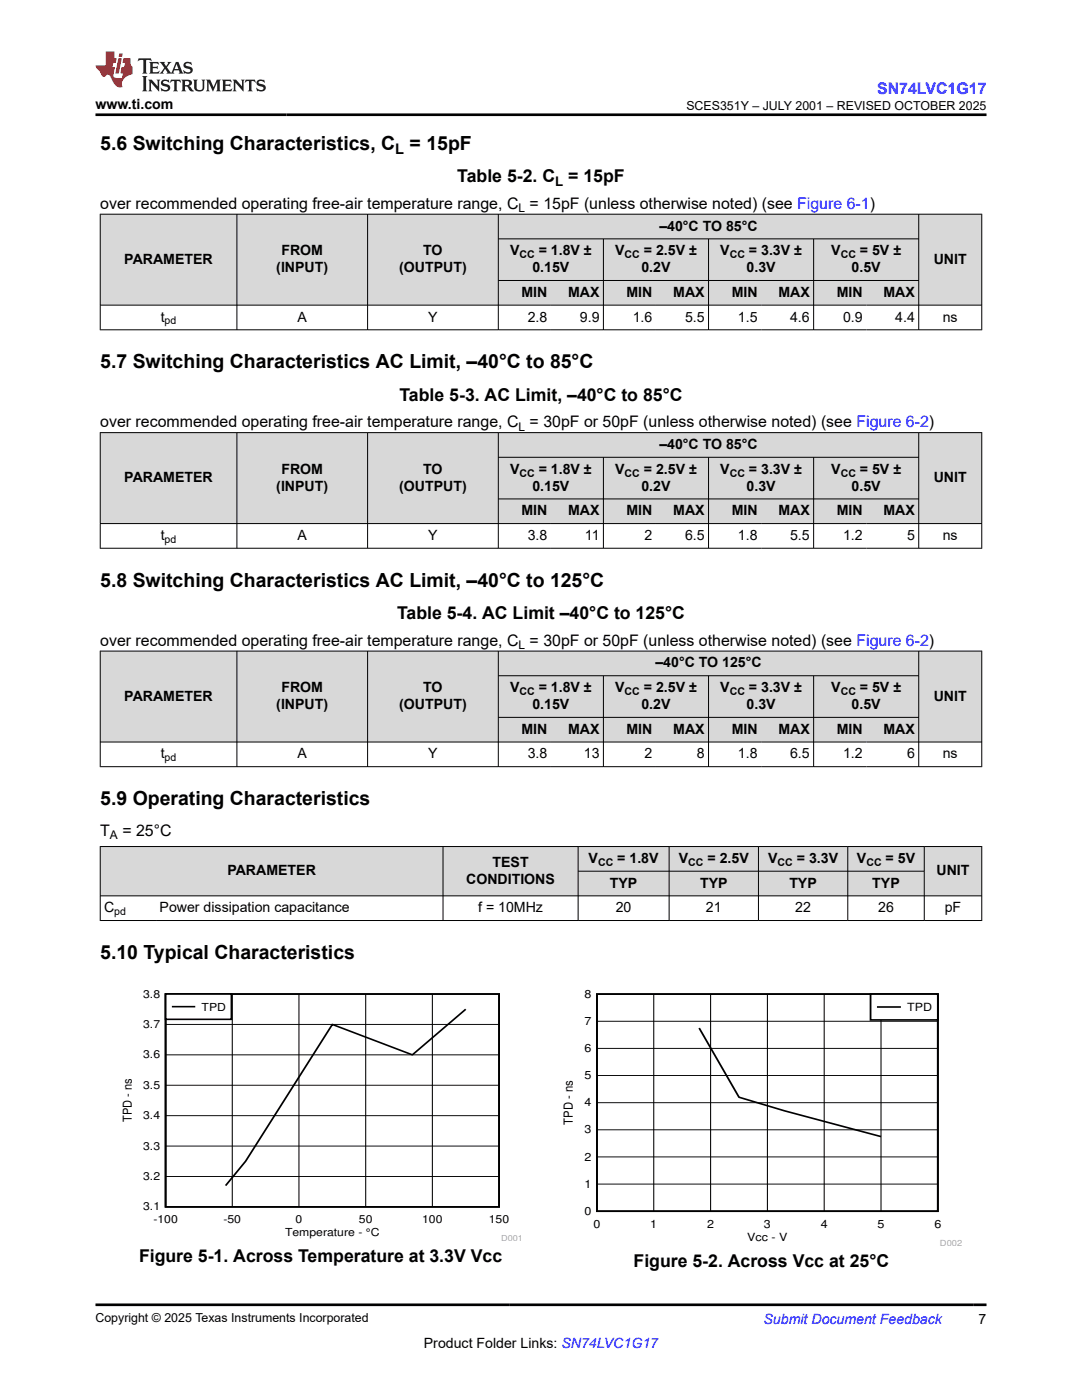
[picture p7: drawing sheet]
<svg xmlns="http://www.w3.org/2000/svg" width="216mm" height="279mm" viewBox="0 0 216 279" stroke-linecap="round" stroke-linejoin="round" font-family="sans-serif">
<g fill="#d8d8d8">
<path d="M20 42.7h175.9v5h-175.9z" fill-rule="evenodd"/>
<path d="M20.1 42.8h27.1v18h-27.1z" fill-rule="evenodd"/>
<path d="M47.3 42.8h26v18h-26z" fill-rule="evenodd"/>
<path d="M73.4 42.8h26v18h-26z" fill-rule="evenodd"/>
<path d="M99.5 42.8h83.8v4.8h-83.8z" fill-rule="evenodd"/>
<path d="M183.4 42.8h12.4v18h-12.4z" fill-rule="evenodd"/>
<path d="M99.5 47.7h20.8v8.2h-20.8z" fill-rule="evenodd"/>
<path d="M120.5 47.7h20.8v8.2h-20.8z" fill-rule="evenodd"/>
<path d="M141.4 47.7h20.9v8.2h-20.9z" fill-rule="evenodd"/>
<path d="M162.4 47.7h20.9v8.2h-20.9z" fill-rule="evenodd"/>
<path d="M99.5 56h10.4v4.8h-10.4z" fill-rule="evenodd"/>
<path d="M109.9 56h10.4v4.8h-10.4z" fill-rule="evenodd"/>
<path d="M120.5 56h10.4v4.8h-10.4z" fill-rule="evenodd"/>
<path d="M130.9 56h10.4v4.8h-10.4z" fill-rule="evenodd"/>
<path d="M141.4 56h10.5v4.8h-10.5z" fill-rule="evenodd"/>
<path d="M151.9 56h10.4v4.8h-10.4z" fill-rule="evenodd"/>
<path d="M162.4 56h10.5v4.8h-10.5z" fill-rule="evenodd"/>
<path d="M172.9 56h10.4v4.8h-10.4z" fill-rule="evenodd"/>
</g>
<g fill="none" stroke="#000" stroke-width=".2">
<path d="M19.9 42.7h176.1M20 42.7v23.2M47.3 42.7v23.2M73.4 42.7v23.2M99.4 42.7v23.2M99.4 47.7h84M99.4 56h84M120.4 47.7v18.2M141.4 47.7v18.2M162.4 47.7v18.2M183.3 42.7v23.2M195.9 42.7v23.2"/>
<path d="M19.9 60.9h176.1M19.9 65.8h176.1"/>
</g>
<g fill="#d8d8d8">
<path d="M20 86.3h175.9v5h-175.9z" fill-rule="evenodd"/>
<path d="M20.1 86.4h27.1v18h-27.1z" fill-rule="evenodd"/>
<path d="M47.3 86.4h26v18h-26z" fill-rule="evenodd"/>
<path d="M73.4 86.4h26v18h-26z" fill-rule="evenodd"/>
<path d="M99.5 86.4h83.8v4.8h-83.8z" fill-rule="evenodd"/>
<path d="M183.4 86.4h12.4v18h-12.4z" fill-rule="evenodd"/>
<path d="M99.5 91.3h20.8v8.2h-20.8z" fill-rule="evenodd"/>
<path d="M120.5 91.3h20.8v8.2h-20.8z" fill-rule="evenodd"/>
<path d="M141.4 91.3h20.9v8.2h-20.9z" fill-rule="evenodd"/>
<path d="M162.4 91.3h20.9v8.2h-20.9z" fill-rule="evenodd"/>
<path d="M99.5 99.6h10.4v4.8h-10.4z" fill-rule="evenodd"/>
<path d="M109.9 99.6h10.4v4.8h-10.4z" fill-rule="evenodd"/>
<path d="M120.5 99.6h10.4v4.8h-10.4z" fill-rule="evenodd"/>
<path d="M130.9 99.6h10.4v4.8h-10.4z" fill-rule="evenodd"/>
<path d="M141.4 99.6h10.5v4.8h-10.5z" fill-rule="evenodd"/>
<path d="M151.9 99.6h10.4v4.8h-10.4z" fill-rule="evenodd"/>
<path d="M162.4 99.6h10.5v4.8h-10.5z" fill-rule="evenodd"/>
<path d="M172.9 99.6h10.4v4.8h-10.4z" fill-rule="evenodd"/>
</g>
<g fill="none" stroke="#000" stroke-width=".2">
<path d="M19.9 86.3h176.1M20 86.3v23.2M47.3 86.3v23.2M73.4 86.3v23.2M99.4 86.3v23.2M99.4 91.3h84M99.4 99.6h84M120.4 91.3v18.2M141.4 91.3v18.2M162.4 91.3v18.2M183.3 86.3v23.2M195.9 86.3v23.2"/>
<path d="M19.9 104.5h176.1M19.9 109.4h176.1"/>
</g>
<g fill="#d8d8d8">
<path d="M20 129.9h175.9v5h-175.9z" fill-rule="evenodd"/>
<path d="M20.1 130h27.1v18h-27.1z" fill-rule="evenodd"/>
<path d="M47.3 130h26v18h-26z" fill-rule="evenodd"/>
<path d="M73.4 130h26v18h-26z" fill-rule="evenodd"/>
<path d="M99.5 130h83.8v4.8h-83.8z" fill-rule="evenodd"/>
<path d="M183.4 130h12.4v18h-12.4z" fill-rule="evenodd"/>
<path d="M99.5 134.9h20.8v8.2h-20.8z" fill-rule="evenodd"/>
<path d="M120.5 134.9h20.8v8.2h-20.8z" fill-rule="evenodd"/>
<path d="M141.4 134.9h20.9v8.2h-20.9z" fill-rule="evenodd"/>
<path d="M162.4 134.9h20.9v8.2h-20.9z" fill-rule="evenodd"/>
<path d="M99.5 143.2h10.4v4.8h-10.4z" fill-rule="evenodd"/>
<path d="M109.9 143.2h10.4v4.8h-10.4z" fill-rule="evenodd"/>
<path d="M120.5 143.2h10.4v4.8h-10.4z" fill-rule="evenodd"/>
<path d="M130.9 143.2h10.4v4.8h-10.4z" fill-rule="evenodd"/>
<path d="M141.4 143.2h10.5v4.8h-10.5z" fill-rule="evenodd"/>
<path d="M151.9 143.2h10.4v4.8h-10.4z" fill-rule="evenodd"/>
<path d="M162.4 143.2h10.5v4.8h-10.5z" fill-rule="evenodd"/>
<path d="M172.9 143.2h10.4v4.8h-10.4z" fill-rule="evenodd"/>
</g>
<g fill="none" stroke="#000" stroke-width=".2">
<path d="M19.9 129.9h176.1M20 129.9v23.2M47.3 129.9v23.2M73.4 129.9v23.2M99.4 129.9v23.2M99.4 134.9h84M120.4 134.9v18.2M141.4 134.9v18.2M162.4 134.9v18.2M183.3 129.9v23.2M195.9 129.9v23.2M19.9 148.1h176.1"/>
<path d="M19.9 153h176.1M99.4 143.2h84"/>
</g>
<g fill="#d8d8d8">
<path d="M20 168.9h175.9v5h-175.9z" fill-rule="evenodd"/>
<path d="M20.1 169h68.2v9.7h-68.2z" fill-rule="evenodd"/>
<path d="M88.5 169h26.8v9.7h-26.8z" fill-rule="evenodd"/>
<path d="M115.4 169h18.1v4.8h-18.1z" fill-rule="evenodd"/>
<path d="M133.6 169h17.7v4.8h-17.7z" fill-rule="evenodd"/>
<path d="M151.4 169h17.7v4.8h-17.7z" fill-rule="evenodd"/>
<path d="M169.2 169h15.2v4.8h-15.2z" fill-rule="evenodd"/>
<path d="M184.5 169h11.3v9.7h-11.3z" fill-rule="evenodd"/>
<path d="M115.4 173.9h18.1v4.8h-18.1z" fill-rule="evenodd"/>
<path d="M133.6 173.9h17.7v4.8h-17.7z" fill-rule="evenodd"/>
<path d="M151.4 173.9h17.7v4.8h-17.7z" fill-rule="evenodd"/>
<path d="M169.2 173.9h15.2v4.8h-15.2z" fill-rule="evenodd"/>
</g>
<g fill="none" stroke="#000" stroke-width=".2">
<path d="M19.9 168.9h176.1M19.9 178.8h176.1M20 168.9v14.9M88.4 168.9v14.9M115.4 168.9v14.9M115.4 173.9h69.1M133.5 168.9v14.9M151.3 168.9v14.9M169.2 168.9v14.9M184.4 168.9v14.9M195.9 168.9v14.9M19.9 183.7h176.1"/>
<path d="M46.3 198.4v42.5M59.7 198.4v42.5M73 198.4v42.5M86.3 198.4v42.5M33 216.6h66.6M33 210.5h66.6M33 204.4h66.6M33 234.8h66.6M33 228.7h66.6M33 222.7h66.6"/>
</g>
<path d="M33 198.4h66.6v42.5h-66.6zM92.9 201.4l-10.6 9.1-16-6.1-17.3 27.4-4 4.8" fill="none" stroke="#000" stroke-width=".34"/>
<path d="M33 198.4h13.2v5h-13.2z" fill-rule="evenodd" fill="#fff"/>
<path d="M33 198.4h13.2v5h-13.2zM34.5 200.9h4.3" fill="none" stroke="#000" stroke-width=".34"/>
<path d="M119.1 198.4h68v43.3h-68zM139.5 205.2l8 13.8 9 2.7 19.3 5.1" fill="none" stroke="#000" stroke-width=".35"/>
<path d="M130.4 198.4v43.3M141.8 198.4v43.3M153.1 198.4v43.3M164.5 198.4v43.3M175.8 198.4v43.3M119.1 214.6h68M119.1 209.2h68M119.1 203.8h68M119.1 236.3h68M119.1 230.9h68M119.1 225.5h68M119.1 220.1h68" fill="none" stroke="#000" stroke-width=".2"/>
<path d="M173.7 198.4h13.4v5.1h-13.4z" fill-rule="evenodd" fill="#fff"/>
<path d="M173.7 198.4h13.4v5.1h-13.4zM175.2 201h4.4" fill="none" stroke="#000" stroke-width=".35"/>
<path d="M27.7 11.6l-.2 .6 .5-.2h.6v.1v2.2l-.2 .4h1l-.2-.4v-2.2v-.1h.5l.5 .2-.1-.6zM29.8 12.4l.2 .3v1.6l-.2 .4h1.9l.1-.6a1.08 1.08 0 0 1-1.3 .2v-.7h.6l.4 .2v-.7l-.4 .2h-.6v-.5l.2-.2a1 1 0 0 1 1 .3l-.1-.5zM31.8 12.4l1 1.1-1 1.2h.9l-.2-.2 .4-.8 .5 .8-.2 .2h1.6l-.2-.2 .1-.5h1l.1 .5-.1 .2h.9l-.2-.4-.8-1.9h-.5l-1 2.1-.8-1.1 .9-1h-.8l.2 .2-.5 .6-.3-.6 .1-.2zM35.2 12.8l.4 1h-.8zM36.8 12.5a.65 .65 0 0 0-.2 .7 .65 .65 0 0 0 .6 .5l.7 .1 .1 .3a.79 .79 0 0 1-.7 .4 .79 .79 0 0 1-.7-.5l.1 .7 .2-.1a.93 .93 0 0 0 1.1 0 .93 .93 0 0 0 .4-.9 1.46 1.46 0 0 0-1.2-.6l-.1-.3a1.09 1.09 0 0 1 1.2 .2l-.2-.6-.1 .1-.6-.2zM28.4 15.2l.2 .4v2.2l-.2 .4h1l-.2-.4v-2.2l.2-.4zM29.6 15.9l.2 .4v1.5l-.2 .4h.8l-.3-.4v-1.3l1.7 1.8v-2l.2-.4h-.8l.2 .2 .1 1.1-1.2-1.3zM32.3 16a.65 .65 0 0 0-.2 .8 .65 .65 0 0 0 .7 .4l.6 .2 .1 .2a.79 .79 0 0 1-.7 .4 .79 .79 0 0 1-.7-.5l.1 .7 .2-.1a.93 .93 0 0 0 1.1 .1 .93 .93 0 0 0 .4-1 1.46 1.46 0 0 0-1.2-.5l-.1-.4a1.09 1.09 0 0 1 1.2 .2l-.2-.6-.1 .1-.6-.1zM34.1 15.9l-.1 .6a.63 .63 0 0 1 .7-.3l.1 1.6-.3 .4h1l-.2-.4v-1.6a.66 .66 0 0 1 .8 .3l-.1-.6zM36.2 15.9l.2 .4v1.5l-.2 .4h.9l-.2-.2v-.7h.5l.1 .2a.79 .79 0 0 0 1.2 .6l-1-.9a.61 .61 0 0 0 .6-.6 .61 .61 0 0 0-.5-.7zM36.9 16.2h.2a.47 .47 0 0 1 .5 .1 .47 .47 0 0 1 .1 .5l-.2 .1-.6 .1zM38.5 15.9l.2 .2a2.27 2.27 0 0 0 .4 2 1.04 1.04 0 0 0 1.7-.7v-1.3l.2-.2h-.8l.2 .4v1.1a.6 .6 0 0 1-.6 .6 .6 .6 0 0 1-.6-.6v-1.1l.3-.4zM41.1 15.9l.2 .4v1.5l-.2 .4h.7l-.2-.4v-1.4l.9 1.9 .8-1.9v1.4l-.2 .4h1l-.3-.4v-1.5l.3-.4h-.8l-.7 1.5-.7-1.5zM44.3 15.9l.2 .4v1.5l-.2 .4h1.9l.1-.6a1.09 1.09 0 0 1-1.3 .2v-.7h.6l.4 .2v-.6l-.4 .2h-.6v-.6l.2-.1a1.01 1.01 0 0 1 1 .3l-.1-.6zM46.4 15.9l.3 .4v1.5l-.3 .4h.8l-.2-.4v-1.3l1.6 1.8v-2l.2-.4h-.7l.2 .2v1.1l-1.2-1.3zM49 15.9l-.1 .6a.63 .63 0 0 1 .8-.3v1.6l-.3 .4h1l-.2-.4v-1.6a.66 .66 0 0 1 .8 .3l-.1-.6zM51.4 16a.65 .65 0 0 0-.2 .8 .65 .65 0 0 0 .6 .4l.6 .2 .2 .2a.79 .79 0 0 1-.8 .4 .79 .79 0 0 1-.6-.5l.1 .7 .2-.1a.93 .93 0 0 0 1 .1 .93 .93 0 0 0 .5-1 1.46 1.46 0 0 0-1.3-.5l-.1-.4a1.09 1.09 0 0 1 1.3 .2l-.2-.6-.2 .1-.5-.1z" fill="#231f20"/>
<path d="M21.1 10.3v2.7h-2v.4l.9 1a.95 .95 0 0 0 .9 .9 .59 .59 0 0 1 .6-.4 .59 .59 0 0 1 .5 .3l.4 .8a1.59 1.59 0 0 0 2.1 1.4 1.61 1.61 0 0 1 1-2.3l1-.3-.1-1.5a1.59 1.59 0 0 1-.4-1.7h-1.4l-.2 .9h.5l-.1 .9h-.5l-.2 .9v.3l.4 .1-.2 .9h-.6a.73 .73 0 0 1-1.1-.7l.3-1.5h-.5l.2-.9h.5l.2-.9h-.5v-1.3zM23.6 11.6l-.6 3.1h.7l.6-3.1zM23.8 10.7l-.1 .6h.7l.1-.6z" fill="#ed1c24"/>
<path d="M19.1 22.9h177.8M19.1 260.4h177.8" fill="none" stroke="#000" stroke-width=".53"/>
<g font-size="3.9">
<text x="20" y="29.9">5.6 Switching Characteristics, C</text>
<text x="81.7" y="29.9">= 15pF</text>
<text x="20" y="73.5">5.7 Switching Characteristics AC Limit, –40°C to 85°C</text>
<text x="20" y="117.1">5.8 Switching Characteristics AC Limit, –40°C to 125°C</text>
<text x="20" y="160.7">5.9 Operating Characteristics</text>
<text x="20" y="191.4">5.10 Typical Characteristics</text>
</g>
<g font-size="3.5">
<text x="91.2" y="36.4">Table 5-2. C</text>
<text x="113.4" y="36.4">= 15pF</text>
<text x="79.7" y="80">Table 5-3. AC Limit, –40°C to 85°C</text>
<text x="79.2" y="123.6">Table 5-4. AC Limit –40°C to 125°C</text>
<text x="27.7" y="251.8">Figure 5-1. Across Temperature at 3.3V Vcc</text>
<text x="126.4" y="252.8">Figure 5-2. Across Vcc at 25°C</text>
</g>
<text font-size="3.2" fill="#00f" x="175" y="18.7">SN74LVC1G17</text>
<g font-size="3.2">
<text x="20" y="41.7">over recommended operating free-air temperature range, C = 15pF (unless otherwise noted) (see Figure 6-1)</text>
<text x="20" y="85.3">over recommended operating free-air temperature range, C = 30pF or 50pF (unless otherwise noted) (see Figure 6-2)</text>
<text x="20" y="128.9">over recommended operating free-air temperature range, C = 30pF or 50pF (unless otherwise noted) (see Figure 6-2)</text>
<text x="20" y="166.8">T</text>
<text x="24.4" y="166.8">= 25°C</text>
</g>
<text font-size="2.9" x="78.9" y="30.7">L</text>
<g font-size="2.8">
<text x="19.1" y="21.8">www.ti.com</text>
<text x="131.6" y="46">–40°C TO 85°C</text>
<text x="24.8" y="52.6">PARAMETER</text>
<text x="56.2" y="50.9">FROM</text>
<text x="84.5" y="50.9">TO</text>
<text x="101.8" y="50.9">V</text>
<text x="107.5" y="50.9">= 1.8V ±</text>
<text x="122.7" y="50.9">V</text>
<text x="128.5" y="50.9">= 2.5V ±</text>
<text x="143.7" y="50.9">V</text>
<text x="149.4" y="50.9">= 3.3V ±</text>
<text x="165.9" y="50.9">V</text>
<text x="171.6" y="50.9">= 5V ±</text>
<text x="186.3" y="52.6">UNIT</text>
<text x="55.1" y="54.3">(INPUT)</text>
<text x="79.6" y="54.3">(OUTPUT)</text>
<text x="104.1" y="59.3">MIN</text>
<text x="106.2" y="54.3">0.15V</text>
<text x="113.4" y="59.3">MAX</text>
<text x="125" y="59.3">MIN</text>
<text x="128" y="54.3">0.2V</text>
<text x="134.3" y="59.3">MAX</text>
<text x="146" y="59.3">MIN</text>
<text x="149" y="54.3">0.3V</text>
<text x="155.3" y="59.3">MAX</text>
<text x="167" y="59.3">MIN</text>
<text x="169.9" y="54.3">0.5V</text>
<text x="176.3" y="59.3">MAX</text>
<text x="32.1" y="64.2">t</text>
<text x="59.4" y="64.2">A</text>
<text x="85.4" y="64.2">Y</text>
<text x="105.3" y="64.2">2.8</text>
<text x="115.7" y="64.2">9.9</text>
<text x="126.3" y="64.2">1.6</text>
<text x="136.7" y="64.2">5.5</text>
<text x="147.3" y="64.2">1.5</text>
<text x="157.7" y="64.2">4.6</text>
<text x="168.2" y="64.2">0.9</text>
<text x="178.6" y="64.2">4.4</text>
<text x="188.1" y="64.2">ns</text>
<text x="131.6" y="89.6">–40°C TO 85°C</text>
<text x="56.2" y="94.5">FROM</text>
<text x="84.5" y="94.5">TO</text>
<text x="101.8" y="94.5">V</text>
<text x="107.5" y="94.5">= 1.8V ±</text>
<text x="122.7" y="94.5">V</text>
<text x="128.5" y="94.5">= 2.5V ±</text>
<text x="143.7" y="94.5">V</text>
<text x="149.4" y="94.5">= 3.3V ±</text>
<text x="165.9" y="94.5">V</text>
<text x="171.6" y="94.5">= 5V ±</text>
<text x="24.8" y="96.2">PARAMETER</text>
<text x="55.1" y="97.9">(INPUT)</text>
<text x="79.6" y="97.9">(OUTPUT)</text>
<text x="106.2" y="97.9">0.15V</text>
<text x="128" y="97.9">0.2V</text>
<text x="149" y="97.9">0.3V</text>
<text x="169.9" y="97.9">0.5V</text>
<text x="186.3" y="96.2">UNIT</text>
<text x="32.1" y="107.8">t</text>
<text x="59.4" y="107.8">A</text>
<text x="85.4" y="107.8">Y</text>
<text x="104.1" y="102.8">MIN</text>
<text x="105.3" y="107.8">3.8</text>
<text x="113.4" y="102.8">MAX</text>
<text x="116.7" y="107.8">11</text>
<text x="125" y="102.8">MIN</text>
<text x="128.6" y="107.8">2</text>
<text x="134.3" y="102.8">MAX</text>
<text x="136.7" y="107.8">6.5</text>
<text x="146" y="102.8">MIN</text>
<text x="147.3" y="107.8">1.8</text>
<text x="155.3" y="102.8">MAX</text>
<text x="157.7" y="107.8">5.5</text>
<text x="167" y="102.8">MIN</text>
<text x="168.2" y="107.8">1.2</text>
<text x="176.3" y="102.8">MAX</text>
<text x="181" y="107.8">5</text>
<text x="188.1" y="107.8">ns</text>
<text x="130.8" y="133.2">–40°C TO 125°C</text>
<text x="24.8" y="139.8">PARAMETER</text>
<text x="55.1" y="141.5">(INPUT)</text>
<text x="56.2" y="138.1">FROM</text>
<text x="79.6" y="141.5">(OUTPUT)</text>
<text x="84.5" y="138.1">TO</text>
<text x="101.8" y="138.1">V</text>
<text x="106.2" y="141.5">0.15V</text>
<text x="107.5" y="138.1">= 1.8V ±</text>
<text x="122.7" y="138.1">V</text>
<text x="128" y="141.5">0.2V</text>
<text x="128.5" y="138.1">= 2.5V ±</text>
<text x="143.7" y="138.1">V</text>
<text x="149" y="141.5">0.3V</text>
<text x="149.4" y="138.1">= 3.3V ±</text>
<text x="165.9" y="138.1">V</text>
<text x="169.9" y="141.5">0.5V</text>
<text x="171.6" y="138.1">= 5V ±</text>
<text x="186.3" y="139.8">UNIT</text>
<text x="104.1" y="146.4">MIN</text>
<text x="113.4" y="146.4">MAX</text>
<text x="125" y="146.4">MIN</text>
<text x="134.3" y="146.4">MAX</text>
<text x="146" y="146.4">MIN</text>
<text x="155.3" y="146.4">MAX</text>
<text x="167" y="146.4">MIN</text>
<text x="176.3" y="146.4">MAX</text>
<text x="32.1" y="151.4">t</text>
<text x="59.4" y="151.4">A</text>
<text x="85.4" y="151.4">Y</text>
<text x="105.3" y="151.4">3.8</text>
<text x="116.5" y="151.4">13</text>
<text x="128.6" y="151.4">2</text>
<text x="139" y="151.4">8</text>
<text x="147.3" y="151.4">1.8</text>
<text x="157.7" y="151.4">6.5</text>
<text x="168.2" y="151.4">1.2</text>
<text x="181" y="151.4">6</text>
<text x="188.1" y="151.4">ns</text>
<text x="98.3" y="173">TEST</text>
<text x="117.5" y="172.2">V</text>
<text x="123.2" y="172.2">= 1.8V</text>
<text x="135.4" y="172.2">V</text>
<text x="141.2" y="172.2">= 2.5V</text>
<text x="153.3" y="172.2">V</text>
<text x="159" y="172.2">= 3.3V</text>
<text x="171" y="172.2">V</text>
<text x="176.7" y="172.2">= 5V</text>
<text x="45.4" y="174.7">PARAMETER</text>
<text x="93" y="176.4">CONDITIONS</text>
<text x="121.7" y="177.1">TYP</text>
<text x="139.7" y="177.1">TYP</text>
<text x="157.5" y="177.1">TYP</text>
<text x="174.1" y="177.1">TYP</text>
<text x="186.9" y="174.7">UNIT</text>
<text x="20.8" y="182.1">C</text>
<text x="31.8" y="182.1">Power dissipation capacitance</text>
<text x="95.4" y="182.1">f = 10MHz</text>
<text x="122.9" y="182.1">20</text>
<text x="140.9" y="182.1">21</text>
<text x="158.7" y="182.1">22</text>
<text x="175.2" y="182.1">26</text>
<text x="188.5" y="182.1">pF</text>
<text x="84.6" y="269">Product Folder Links: SN74LVC1G17</text>
<text x="195.3" y="264.2">7</text>
</g>
<text font-size="2.8" fill="#00f" x="152.4" y="264.2">Submit Document Feedback</text>
<text font-size="2.6" x="110.8" y="37.1">L</text>
<g font-size="2.5">
<text x="137" y="21.9">SCES351Y – JULY 2001 – REVISED OCTOBER 2025</text>
<text x="114.3" y="224.5" transform="rotate(-90 114.3 224.5)">TPD - ns</text>
<text x="19.1" y="263.9">Copyright © 2025 Texas Instruments Incorporated</text>
</g>
<g font-size="2.4">
<text x="103.5" y="42.3">L</text>
<text x="103.5" y="85.9">L</text>
<text x="103.5" y="129.5">L</text>
<text x="21.9" y="167.5">A</text>
<text x="26.3" y="224" transform="rotate(-90 26.3 224)">TPD - ns</text>
</g>
<g font-size="2.2">
<text x="28.6" y="199.1">3.8</text>
<text x="40.2" y="201.7">TPD</text>
<text x="116.6" y="199.1">8</text>
<text x="181" y="201.8">TPD</text>
<text x="28.6" y="205.2">3.7</text>
<text x="116.6" y="210">6</text>
<text x="116.6" y="204.5">7</text>
<text x="28.6" y="211.2">3.6</text>
<text x="116.6" y="215.4">5</text>
<text x="28.6" y="217.3">3.5</text>
<text x="116.6" y="220.8">4</text>
<text x="28.6" y="223.4">3.4</text>
<text x="116.6" y="226.2">3</text>
<text x="28.6" y="229.4">3.3</text>
<text x="116.6" y="231.6">2</text>
<text x="28.6" y="235.5">3.2</text>
<text x="116.6" y="237.1">1</text>
<text x="28.6" y="241.6">3.1</text>
<text x="30.6" y="244.1">-100</text>
<text x="44.6" y="244.1">-50</text>
<text x="59" y="244.1">0</text>
<text x="71.6" y="244.1">50</text>
<text x="84.2" y="244.1">100</text>
<text x="97.5" y="244.1">150</text>
<text x="116.6" y="242.5">0</text>
<text x="118.4" y="245">0</text>
<text x="129.8" y="245">1</text>
<text x="141.1" y="245">2</text>
<text x="152.4" y="245">3</text>
<text x="163.8" y="245">4</text>
<text x="175.1" y="245">5</text>
<text x="186.5" y="245">6</text>
<text x="56.9" y="246.6">Temperature - °C</text>
<text x="149.1" y="247.6">Vcc - V</text>
</g>
<g font-size="2.1">
<text x="103.7" y="51.5">CC</text>
<text x="124.6" y="51.5">CC</text>
<text x="145.6" y="51.5">CC</text>
<text x="167.8" y="51.5">CC</text>
<text x="32.8" y="64.7">pd</text>
<text x="103.7" y="95.1">CC</text>
<text x="124.6" y="95.1">CC</text>
<text x="145.6" y="95.1">CC</text>
<text x="167.8" y="95.1">CC</text>
<text x="32.8" y="108.3">pd</text>
<text x="103.7" y="138.7">CC</text>
<text x="124.6" y="138.7">CC</text>
<text x="145.6" y="138.7">CC</text>
<text x="167.8" y="138.7">CC</text>
<text x="32.8" y="151.9">pd</text>
<text x="119.3" y="172.8">CC</text>
<text x="137.3" y="172.8">CC</text>
<text x="155.2" y="172.8">CC</text>
<text x="172.9" y="172.8">CC</text>
<text x="22.8" y="182.6">pd</text>
</g>
<text font-size="1.7" fill="#a8a8a8" x="187.6" y="248.6">D002</text>
<text font-size="1.6" fill="#a8a8a8" x="100" y="247.6">D001</text>
</svg>
